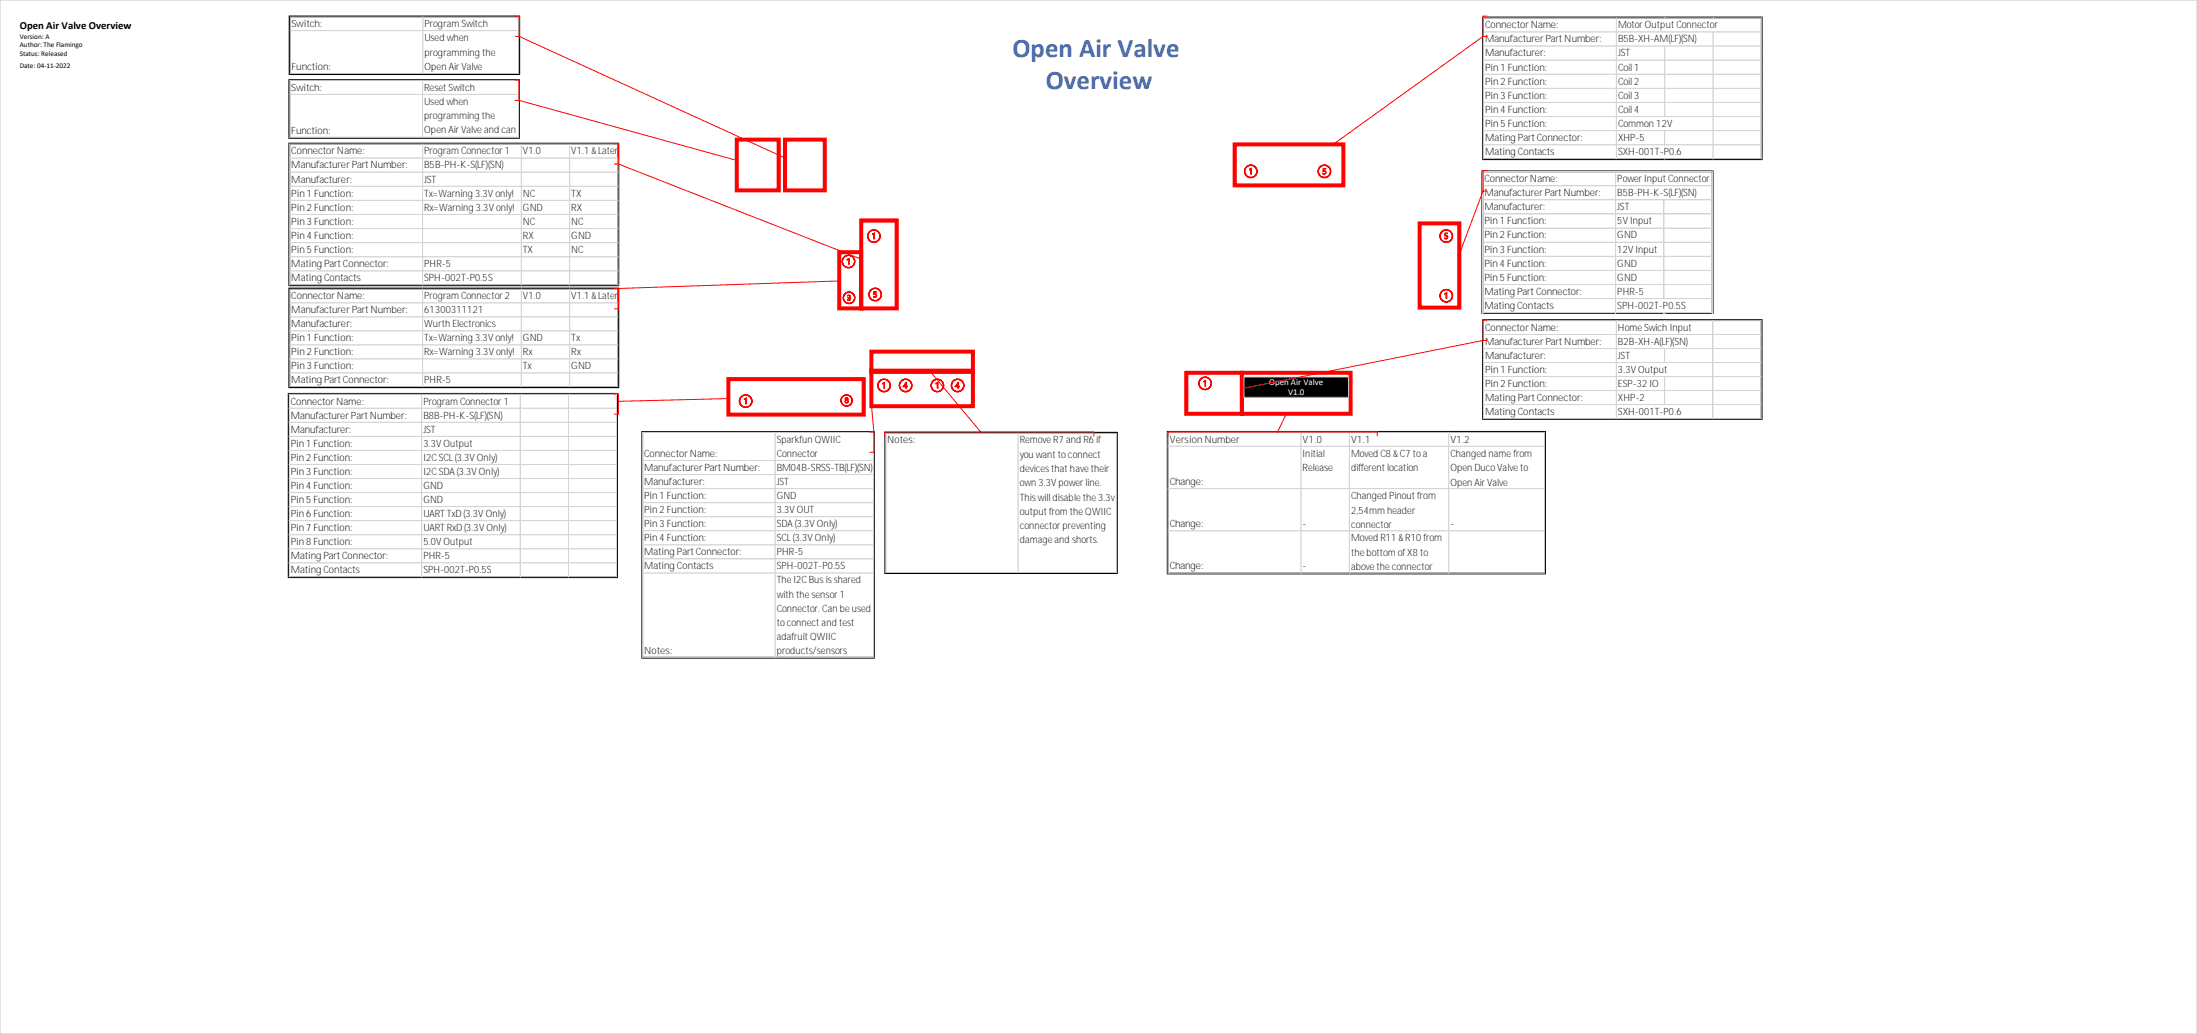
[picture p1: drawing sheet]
<svg xmlns="http://www.w3.org/2000/svg" width="866mm" height="407mm" viewBox="0 0 866 407" stroke-linecap="round" stroke-linejoin="round" font-family="sans-serif">
<path d="M0 0h865.6v407.3h-865.6z" fill="none" stroke="#c8c8c8" stroke-width=".39"/>
<path d="M559.3 88h15.7v33.1h-15.7z" fill="none" stroke="#f00" stroke-width="1.6"/>
<path d="M584 67.5h90.8v55.8h-90.8z" fill="none" stroke="#000" stroke-width=".71"/>
<path d="M655.6 67.6h.1" fill="none" stroke="#d4d4d4" stroke-width=".39"/>
<path d="M655.5 67.5l.2 .2z" fill-rule="evenodd" fill="#d4d4d4"/>
<path d="M584.2 67.5v55.9M636.5 67.6v55.8M636.5 67.5v55.9M655.6 78.9v38.9" fill="none" stroke="#d4d4d4" stroke-width=".39"/>
<path d="M655.5 123.3l.2 .1z" fill-rule="evenodd" fill="#d4d4d4"/>
<path d="M584 67.6h90.8M584 73.2h90.8M584 78.7h90.8M674.6 67.5v55.9M584 84.3h90.8M584 89.8h90.8M584 95.4h90.8M584 101h90.8M584 106.5h90.8M584 112.1h90.8M584 117.6h90.8M584 123.2h90.8" fill="none" stroke="#d4d4d4" stroke-width=".39"/>
<g fill="#000">
<path d="M567.4 116.5a2.4 2.4 0 0 1 4.8 0 2.4 2.4 0 0 1-4.8 0zM567.3 116.5a2.5 2.5 0 0 0 5 0 2.5 2.5 0 0 0-5 0z" fill-rule="evenodd"/>
<path d="M567.4 116.5a2.4 2.4 0 0 1 4.8 0 2.4 2.4 0 0 1-4.8 0zM567.3 116.5a2.5 2.5 0 0 0 5 0 2.5 2.5 0 0 0-5 0z" fill-rule="evenodd"/>
<path d="M567.4 116.5a2.4 2.4 0 0 1 4.8 0 2.4 2.4 0 0 1-4.8 0zM567.3 116.5a2.5 2.5 0 0 0 5 0 2.5 2.5 0 0 0-5 0z" fill-rule="evenodd"/>
<path d="M569.3 115.7l.7-.4v2.2l-.2-2z" fill-rule="evenodd"/>
<path d="M569.3 115.7l.7-.4v2.2l-.2-2z" fill-rule="evenodd"/>
<path d="M569.3 115.7l.7-.4v2.2l-.2-2z" fill-rule="evenodd"/>
</g>
<g fill="none" stroke="#f00" stroke-width=".39">
<path d="M569.3 115.7l.7-.4v2.2l-.2-2z"/>
<circle cx="569.8" cy="116.5" r="2.5"/>
<circle cx="569.8" cy="116.5" r="2.37"/>
</g>
<path d="M567.4 93a2.4 2.4 0 0 1 4.8 0 2.4 2.4 0 0 1-4.8 0zM567.3 93a2.5 2.5 0 0 0 5 0 2.5 2.5 0 0 0-5 0z" fill-rule="evenodd" fill="#f00"/>
<g fill="none" stroke="#f00" stroke-width=".39">
<circle cx="569.8" cy="93" r="2.5"/>
<circle cx="569.8" cy="93" r="2.37"/>
</g>
<path d="M569.4 91.9h.9l-.8 .1-.1 .8a.67 .67 0 0 1 1 .7 .67 .67 0 0 1-1.2 .3 .6 .6 0 0 0 .8 0 .6 .6 0 0 0 .1-.8 .6 .6 0 0 0-.8-.1z" fill-rule="evenodd" fill="#f00"/>
<path d="M569.4 91.9h.9l-.8 .1-.1 .8a.67 .67 0 0 1 1 .7 .67 .67 0 0 1-1.2 .3 .6 .6 0 0 0 .8 0 .6 .6 0 0 0 .1-.8 .6 .6 0 0 0-.8-.1z" fill="none" stroke="#f00" stroke-width=".39"/>
<path d="M567.4 93a2.4 2.4 0 0 1 4.8 0 2.4 2.4 0 0 1-4.8 0zM567.3 93a2.5 2.5 0 0 0 5 0 2.5 2.5 0 0 0-5 0z" fill-rule="evenodd" fill="#f00"/>
<g fill="none" stroke="#f00" stroke-width=".39">
<circle cx="569.8" cy="93" r="2.5"/>
<circle cx="569.8" cy="93" r="2.37"/>
</g>
<path d="M569.4 91.9h.9l-.8 .1-.1 .8a.67 .67 0 0 1 1 .7 .67 .67 0 0 1-1.2 .3 .6 .6 0 0 0 .8 0 .6 .6 0 0 0 .1-.8 .6 .6 0 0 0-.8-.1z" fill-rule="evenodd" fill="#f00"/>
<path d="M569.4 91.9h.9l-.8 .1-.1 .8a.67 .67 0 0 1 1 .7 .67 .67 0 0 1-1.2 .3 .6 .6 0 0 0 .8 0 .6 .6 0 0 0 .1-.8 .6 .6 0 0 0-.8-.1z" fill="none" stroke="#f00" stroke-width=".39"/>
<path d="M567.4 93a2.4 2.4 0 0 1 4.8 0 2.4 2.4 0 0 1-4.8 0zM567.3 93a2.5 2.5 0 0 0 5 0 2.5 2.5 0 0 0-5 0z" fill-rule="evenodd" fill="#f00"/>
<g fill="none" stroke="#f00" stroke-width=".39">
<circle cx="569.8" cy="93" r="2.5"/>
<circle cx="569.8" cy="93" r="2.37"/>
</g>
<path d="M569.4 91.9h.9l-.8 .1-.1 .8a.67 .67 0 0 1 1 .7 .67 .67 0 0 1-1.2 .3 .6 .6 0 0 0 .8 0 .6 .6 0 0 0 .1-.8 .6 .6 0 0 0-.8-.1z" fill-rule="evenodd" fill="#f00"/>
<g fill="none" stroke="#f00" stroke-width=".39">
<path d="M492.3 66.7l.7-.4v2.2l-.2-2zM569.4 91.9h.9l-.8 .1-.1 .8a.67 .67 0 0 1 1 .7 .67 .67 0 0 1-1.2 .3 .6 .6 0 0 0 .8 0 .6 .6 0 0 0 .1-.8 .6 .6 0 0 0-.8-.1z"/>
<circle cx="492.8" cy="67.5" r="2.5"/>
<circle cx="492.8" cy="67.5" r="2.37"/>
</g>
<path d="M486.5 56.9h42.8v16.1h-42.8z" fill="none" stroke="#f00" stroke-width="1.6"/>
<g fill="#000">
<path d="M490.4 67.5a2.4 2.4 0 0 1 4.8 0 2.4 2.4 0 0 1-4.8 0zM490.3 67.5a2.5 2.5 0 0 0 5 0 2.5 2.5 0 0 0-5 0z" fill-rule="evenodd"/>
<path d="M490.4 67.5a2.4 2.4 0 0 1 4.8 0 2.4 2.4 0 0 1-4.8 0zM490.3 67.5a2.5 2.5 0 0 0 5 0 2.5 2.5 0 0 0-5 0z" fill-rule="evenodd"/>
<path d="M490.4 67.5a2.4 2.4 0 0 1 4.8 0 2.4 2.4 0 0 1-4.8 0zM490.3 67.5a2.5 2.5 0 0 0 5 0 2.5 2.5 0 0 0-5 0z" fill-rule="evenodd"/>
<path d="M492.3 66.7l.7-.4v2.2l-.2-2z" fill-rule="evenodd"/>
<path d="M492.3 66.7l.7-.4v2.2l-.2-2z" fill-rule="evenodd"/>
<path d="M492.3 66.7l.7-.4v2.2l-.2-2z" fill-rule="evenodd"/>
</g>
<path d="M519.4 67.5a2.4 2.4 0 0 1 4.8 0 2.4 2.4 0 0 1-4.8 0zM519.3 67.5a2.5 2.5 0 0 0 5 0 2.5 2.5 0 0 0-5 0z" fill-rule="evenodd" fill="#f00"/>
<g fill="none" stroke="#f00" stroke-width=".39">
<circle cx="521.8" cy="67.5" r="2.5"/>
<circle cx="521.8" cy="67.5" r="2.37"/>
</g>
<path d="M521.4 66.4h.9l-.8 .1-.1 .8a.67 .67 0 0 1 1 .7 .67 .67 0 0 1-1.2 .3 .6 .6 0 0 0 .8 0 .6 .6 0 0 0 .1-.8 .6 .6 0 0 0-.8-.1z" fill-rule="evenodd" fill="#f00"/>
<path d="M521.4 66.4h.9l-.8 .1-.1 .8a.67 .67 0 0 1 1 .7 .67 .67 0 0 1-1.2 .3 .6 .6 0 0 0 .8 0 .6 .6 0 0 0 .1-.8 .6 .6 0 0 0-.8-.1z" fill="none" stroke="#f00" stroke-width=".39"/>
<path d="M519.4 67.5a2.4 2.4 0 0 1 4.8 0 2.4 2.4 0 0 1-4.8 0zM519.3 67.5a2.5 2.5 0 0 0 5 0 2.5 2.5 0 0 0-5 0z" fill-rule="evenodd" fill="#f00"/>
<g fill="none" stroke="#f00" stroke-width=".39">
<circle cx="521.8" cy="67.5" r="2.5"/>
<circle cx="521.8" cy="67.5" r="2.37"/>
</g>
<path d="M521.4 66.4h.9l-.8 .1-.1 .8a.67 .67 0 0 1 1 .7 .67 .67 0 0 1-1.2 .3 .6 .6 0 0 0 .8 0 .6 .6 0 0 0 .1-.8 .6 .6 0 0 0-.8-.1z" fill-rule="evenodd" fill="#f00"/>
<path d="M521.4 66.4h.9l-.8 .1-.1 .8a.67 .67 0 0 1 1 .7 .67 .67 0 0 1-1.2 .3 .6 .6 0 0 0 .8 0 .6 .6 0 0 0 .1-.8 .6 .6 0 0 0-.8-.1z" fill="none" stroke="#f00" stroke-width=".39"/>
<path d="M519.4 67.5a2.4 2.4 0 0 1 4.8 0 2.4 2.4 0 0 1-4.8 0zM519.3 67.5a2.5 2.5 0 0 0 5 0 2.5 2.5 0 0 0-5 0z" fill-rule="evenodd" fill="#f00"/>
<g fill="none" stroke="#f00" stroke-width=".39">
<circle cx="521.8" cy="67.5" r="2.5"/>
<circle cx="521.8" cy="67.5" r="2.37"/>
</g>
<path d="M521.4 66.4h.9l-.8 .1-.1 .8a.67 .67 0 0 1 1 .7 .67 .67 0 0 1-1.2 .3 .6 .6 0 0 0 .8 0 .6 .6 0 0 0 .1-.8 .6 .6 0 0 0-.8-.1z" fill-rule="evenodd" fill="#f00"/>
<g fill="none" stroke="#f00" stroke-width=".39">
<path d="M521.4 66.4h.9l-.8 .1-.1 .8a.67 .67 0 0 1 1 .7 .67 .67 0 0 1-1.2 .3 .6 .6 0 0 0 .8 0 .6 .6 0 0 0 .1-.8 .6 .6 0 0 0-.8-.1zM343.8 92.2l.7-.4v2.2l-.2-2z"/>
<circle cx="344.3" cy="93" r="2.5"/>
<circle cx="344.3" cy="93" r="2.37"/>
</g>
<path d="M290.3 55h16.5v20h-16.5zM309.3 55h15.7v20h-15.7zM330.6 99.4h8.7v22.1h-8.7zM339.3 86.9h14v34.6h-14zM467.4 146.9h21.9v16.1h-21.9zM489.3 146.9h42.8v16.1h-42.8z" fill="none" stroke="#f00" stroke-width="1.6"/>
<g fill="#000">
<path d="M341.9 93a2.4 2.4 0 0 1 4.8 0 2.4 2.4 0 0 1-4.8 0zM341.8 93a2.5 2.5 0 0 0 5 0 2.5 2.5 0 0 0-5 0z" fill-rule="evenodd"/>
<path d="M341.9 93a2.4 2.4 0 0 1 4.8 0 2.4 2.4 0 0 1-4.8 0zM341.8 93a2.5 2.5 0 0 0 5 0 2.5 2.5 0 0 0-5 0z" fill-rule="evenodd"/>
<path d="M341.9 93a2.4 2.4 0 0 1 4.8 0 2.4 2.4 0 0 1-4.8 0zM341.8 93a2.5 2.5 0 0 0 5 0 2.5 2.5 0 0 0-5 0z" fill-rule="evenodd"/>
<path d="M343.8 92.2l.7-.4v2.2l-.2-2z" fill-rule="evenodd"/>
<path d="M343.8 92.2l.7-.4v2.2l-.2-2z" fill-rule="evenodd"/>
<path d="M343.8 92.2l.7-.4v2.2l-.2-2z" fill-rule="evenodd"/>
</g>
<path d="M342.4 116a2.4 2.4 0 0 1 4.8 0 2.4 2.4 0 0 1-4.8 0zM342.3 116a2.5 2.5 0 0 0 5 0 2.5 2.5 0 0 0-5 0z" fill-rule="evenodd" fill="#f00"/>
<g fill="none" stroke="#f00" stroke-width=".39">
<circle cx="344.8" cy="116" r="2.5"/>
<circle cx="344.8" cy="116" r="2.37"/>
</g>
<path d="M344.4 114.9h.9l-.8 .1-.1 .8a.67 .67 0 0 1 1 .7 .67 .67 0 0 1-1.2 .3 .59 .59 0 0 0 .8 0 .59 .59 0 0 0 .1-.8 .59 .59 0 0 0-.8-.1z" fill-rule="evenodd" fill="#f00"/>
<path d="M344.4 114.9h.9l-.8 .1-.1 .8a.67 .67 0 0 1 1 .7 .67 .67 0 0 1-1.2 .3 .59 .59 0 0 0 .8 0 .59 .59 0 0 0 .1-.8 .59 .59 0 0 0-.8-.1z" fill="none" stroke="#f00" stroke-width=".39"/>
<path d="M342.4 116a2.4 2.4 0 0 1 4.8 0 2.4 2.4 0 0 1-4.8 0zM342.3 116a2.5 2.5 0 0 0 5 0 2.5 2.5 0 0 0-5 0z" fill-rule="evenodd" fill="#f00"/>
<g fill="none" stroke="#f00" stroke-width=".39">
<circle cx="344.8" cy="116" r="2.5"/>
<circle cx="344.8" cy="116" r="2.37"/>
</g>
<path d="M344.4 114.9h.9l-.8 .1-.1 .8a.67 .67 0 0 1 1 .7 .67 .67 0 0 1-1.2 .3 .59 .59 0 0 0 .8 0 .59 .59 0 0 0 .1-.8 .59 .59 0 0 0-.8-.1z" fill-rule="evenodd" fill="#f00"/>
<path d="M344.4 114.9h.9l-.8 .1-.1 .8a.67 .67 0 0 1 1 .7 .67 .67 0 0 1-1.2 .3 .59 .59 0 0 0 .8 0 .59 .59 0 0 0 .1-.8 .59 .59 0 0 0-.8-.1z" fill="none" stroke="#f00" stroke-width=".39"/>
<path d="M342.4 116a2.4 2.4 0 0 1 4.8 0 2.4 2.4 0 0 1-4.8 0zM342.3 116a2.5 2.5 0 0 0 5 0 2.5 2.5 0 0 0-5 0z" fill-rule="evenodd" fill="#f00"/>
<g fill="none" stroke="#f00" stroke-width=".39">
<circle cx="344.8" cy="116" r="2.5"/>
<circle cx="344.8" cy="116" r="2.37"/>
</g>
<path d="M344.4 114.9h.9l-.8 .1-.1 .8a.67 .67 0 0 1 1 .7 .67 .67 0 0 1-1.2 .3 .59 .59 0 0 0 .8 0 .59 .59 0 0 0 .1-.8 .59 .59 0 0 0-.8-.1z" fill-rule="evenodd" fill="#f00"/>
<g fill="none" stroke="#f00" stroke-width=".39">
<path d="M344.4 114.9h.9l-.8 .1-.1 .8a.67 .67 0 0 1 1 .7 .67 .67 0 0 1-1.2 .3 .59 .59 0 0 0 .8 0 .59 .59 0 0 0 .1-.8 .59 .59 0 0 0-.8-.1zM293.3 157.2l.7-.4v2.2l-.2-2zM474.3 150.2l.7-.4v2.2l-.2-2z"/>
<circle cx="293.8" cy="158" r="2.5"/>
<circle cx="293.8" cy="158" r="2.37"/>
<circle cx="474.8" cy="151" r="2.5"/>
<circle cx="474.8" cy="151" r="2.37"/>
</g>
<g fill="#000">
<path d="M291.4 158a2.4 2.4 0 0 1 4.8 0 2.4 2.4 0 0 1-4.8 0zM291.3 158a2.5 2.5 0 0 0 5 0 2.5 2.5 0 0 0-5 0z" fill-rule="evenodd"/>
<path d="M291.4 158a2.4 2.4 0 0 1 4.8 0 2.4 2.4 0 0 1-4.8 0zM291.3 158a2.5 2.5 0 0 0 5 0 2.5 2.5 0 0 0-5 0z" fill-rule="evenodd"/>
<path d="M291.4 158a2.4 2.4 0 0 1 4.8 0 2.4 2.4 0 0 1-4.8 0zM291.3 158a2.5 2.5 0 0 0 5 0 2.5 2.5 0 0 0-5 0z" fill-rule="evenodd"/>
<path d="M293.3 157.2l.7-.4v2.2l-.2-2z" fill-rule="evenodd"/>
<path d="M293.3 157.2l.7-.4v2.2l-.2-2z" fill-rule="evenodd"/>
<path d="M293.3 157.2l.7-.4v2.2l-.2-2z" fill-rule="evenodd"/>
<path d="M472.4 151a2.4 2.4 0 0 1 4.8 0 2.4 2.4 0 0 1-4.8 0zM472.3 151a2.5 2.5 0 0 0 5 0 2.5 2.5 0 0 0-5 0z" fill-rule="evenodd"/>
<path d="M472.4 151a2.4 2.4 0 0 1 4.8 0 2.4 2.4 0 0 1-4.8 0zM472.3 151a2.5 2.5 0 0 0 5 0 2.5 2.5 0 0 0-5 0z" fill-rule="evenodd"/>
<path d="M472.4 151a2.4 2.4 0 0 1 4.8 0 2.4 2.4 0 0 1-4.8 0zM472.3 151a2.5 2.5 0 0 0 5 0 2.5 2.5 0 0 0-5 0z" fill-rule="evenodd"/>
<path d="M474.3 150.2l.7-.4v2.2l-.2-2z" fill-rule="evenodd"/>
<path d="M474.3 150.2l.7-.4v2.2l-.2-2z" fill-rule="evenodd"/>
<path d="M474.3 150.2l.7-.4v2.2l-.2-2z" fill-rule="evenodd"/>
<path d="M490.1 148.5h41.2v8h-41.2z" fill-rule="evenodd"/>
</g>
<path d="M287 149.3h53.3v14h-53.3z" fill="none" stroke="#f00" stroke-width="1.6"/>
<path d="M490.1 148.5h41.2v8h-41.2z" fill="none" stroke="#c8c8c8" stroke-width=".39"/>
<path d="M584.3 6.9h109.8v55.8h-109.8z" fill="none" stroke="#000" stroke-width=".71"/>
<path d="M674.9 7h.1" fill="none" stroke="#d4d4d4" stroke-width=".39"/>
<path d="M674.8 6.9l.3 .2z" fill-rule="evenodd" fill="#d4d4d4"/>
<path d="M655.9 7h.1" fill="none" stroke="#d4d4d4" stroke-width=".39"/>
<path d="M655.7 6.9l.3 .2z" fill-rule="evenodd" fill="#d4d4d4"/>
<path d="M584.4 6.9v55.9M636.8 6.9v55.9M655.9 18.3v27.7M655.9 51.6v5.6" fill="none" stroke="#d4d4d4" stroke-width=".39"/>
<path d="M655.7 62.7l.3 .1z" fill-rule="evenodd" fill="#d4d4d4"/>
<g fill="none" stroke="#d4d4d4" stroke-width=".39">
<path d="M584.3 7h109.9M584.3 12.6h109.9M584.3 18.1h109.9M674.9 12.7v50.1M694 6.9v55.9M584.3 23.7h109.9M584.3 29.2h109.9M584.3 34.8h109.9M584.3 40.4h109.9M584.3 45.9h109.9M584.3 51.5h109.9M584.3 57h109.9"/>
<path d="M584.3 62.6h109.9M655.8 126.2h.1M460.1 170.2h148.4M460.1 175.8h148.4M460.2 170.1v55.8M512.6 170.1v55.8M531.6 170.1v55.8M570.8 170.1v55.8M608.6 170.1v55.8M460.1 192.4h148.4M460.1 209.1h148.4M460.1 225.8h148.4"/>
</g>
<path d="M584.3 126.1h109.8v38.9h-109.8zM460.1 170.1h148.6v55.8h-148.6z" fill="none" stroke="#000" stroke-width=".71"/>
<path d="M655.7 126.1l.3 .3z" fill-rule="evenodd" fill="#d4d4d4"/>
<g fill="none" stroke="#d4d4d4" stroke-width=".39">
<path d="M114.1 6.6h90.2M114.1 12.1h90.2M114.2 6.5v22.7M166.6 6.5v22.7M204.4 6.5v22.7M114 31.7h90.2M114 37.2h90.2M114.1 29.1h90.2M114.1 31.5v22.8M166.5 31.5v22.8M204.3 31.5v22.8M114 54.2h90.2"/>
<path d="M243.5 56.7h.1M584.3 126.2h109.8M584.3 131.8h109.8M584.3 137.3h109.8M584.4 126.1v39M636.8 126.1v39M655.8 137.4v5.5M674.9 126.1v39M693.9 126.1v39M584.3 142.8h109.8M584.3 148.3h109.8M584.3 153.8h109.8"/>
<path d="M584.3 159.4h109.8M655.8 148.4v11.1M584.3 164.9h109.8"/>
</g>
<path d="M114.1 6.5h90.5v22.7h-90.5zM114 31.5h90.5v22.8h-90.5zM114 56.6h129.6v55.8h-129.6z" fill="none" stroke="#000" stroke-width=".71"/>
<path d="M243.4 56.6l.2 .2z" fill-rule="evenodd" fill="#d4d4d4"/>
<g fill="none" stroke="#d4d4d4" stroke-width=".39">
<path d="M114 56.7h129.7M114.1 56.6v55.8M166.5 56.6v55.8M205.4 56.6v55.8M224.4 56.6v55.8M114 62.3h129.7M114 67.8h129.7M114 73.4h129.7M114 78.9h129.7M243.5 62.4v50M114 84.5h129.7M114 90h129.7"/>
<path d="M114 95.6h129.7M114 101.1h129.7M114 106.7h129.7M114 112.3h129.7"/>
</g>
<g fill="#000">
<path d="M331.9 103a2.4 2.4 0 0 1 4.8 0 2.4 2.4 0 0 1-4.8 0zM331.8 103a2.5 2.5 0 0 0 5 0 2.5 2.5 0 0 0-5 0z" fill-rule="evenodd"/>
<path d="M331.9 103a2.4 2.4 0 0 1 4.8 0 2.4 2.4 0 0 1-4.8 0zM331.8 103a2.5 2.5 0 0 0 5 0 2.5 2.5 0 0 0-5 0z" fill-rule="evenodd"/>
<path d="M331.9 103a2.4 2.4 0 0 1 4.8 0 2.4 2.4 0 0 1-4.8 0zM331.8 103a2.5 2.5 0 0 0 5 0 2.5 2.5 0 0 0-5 0z" fill-rule="evenodd"/>
<path d="M333.8 102.2l.7-.4v2.2l-.2-2z" fill-rule="evenodd"/>
<path d="M333.8 102.2l.7-.4v2.2l-.2-2z" fill-rule="evenodd"/>
<path d="M333.8 102.2l.7-.4v2.2l-.2-2z" fill-rule="evenodd"/>
</g>
<g fill="none" stroke="#f00" stroke-width=".39">
<path d="M333.8 102.2l.7-.4v2.2l-.2-2z"/>
<circle cx="334.3" cy="103" r="2.37"/>
<circle cx="334.3" cy="103" r="2.5"/>
</g>
<path d="M332.3 117.3a2.2 2.2 0 0 1 4.4 0 2.2 2.2 0 0 1-4.4 0zM332.2 117.3a2.3 2.3 0 0 0 4.6 0 2.3 2.3 0 0 0-4.6 0z" fill-rule="evenodd" fill="#f00"/>
<g fill="none" stroke="#f00" stroke-width=".39">
<circle cx="334.5" cy="117.3" r="2.3"/>
<circle cx="334.5" cy="117.3" r="2.18"/>
</g>
<path d="M334 116.4l.7-.1a.52 .52 0 0 1 .2 .6 .52 .52 0 0 1-.3 .4 .57 .57 0 0 1 .3 .9 .57 .57 0 0 1-1-.1 .51 .51 0 0 0 .7 .1 .51 .51 0 0 0 .2-.7 .51 .51 0 0 0-.7-.2v-.1a.45 .45 0 0 0 .6-.2 .45 .45 0 0 0-.1-.6z" fill-rule="evenodd" fill="#f00"/>
<path d="M334 116.4l.7-.1a.52 .52 0 0 1 .2 .6 .52 .52 0 0 1-.3 .4 .57 .57 0 0 1 .3 .9 .57 .57 0 0 1-1-.1 .51 .51 0 0 0 .7 .1 .51 .51 0 0 0 .2-.7 .51 .51 0 0 0-.7-.2v-.1a.45 .45 0 0 0 .6-.2 .45 .45 0 0 0-.1-.6z" fill="none" stroke="#f00" stroke-width=".39"/>
<path d="M332.3 117.3a2.2 2.2 0 0 1 4.4 0 2.2 2.2 0 0 1-4.4 0zM332.2 117.3a2.3 2.3 0 0 0 4.6 0 2.3 2.3 0 0 0-4.6 0z" fill-rule="evenodd" fill="#f00"/>
<g fill="none" stroke="#f00" stroke-width=".39">
<circle cx="334.5" cy="117.3" r="2.3"/>
<circle cx="334.5" cy="117.3" r="2.18"/>
</g>
<path d="M334 116.4l.7-.1a.52 .52 0 0 1 .2 .6 .52 .52 0 0 1-.3 .4 .57 .57 0 0 1 .3 .9 .57 .57 0 0 1-1-.1 .51 .51 0 0 0 .7 .1 .51 .51 0 0 0 .2-.7 .51 .51 0 0 0-.7-.2v-.1a.45 .45 0 0 0 .6-.2 .45 .45 0 0 0-.1-.6z" fill-rule="evenodd" fill="#f00"/>
<path d="M334 116.4l.7-.1a.52 .52 0 0 1 .2 .6 .52 .52 0 0 1-.3 .4 .57 .57 0 0 1 .3 .9 .57 .57 0 0 1-1-.1 .51 .51 0 0 0 .7 .1 .51 .51 0 0 0 .2-.7 .51 .51 0 0 0-.7-.2v-.1a.45 .45 0 0 0 .6-.2 .45 .45 0 0 0-.1-.6z" fill="none" stroke="#f00" stroke-width=".39"/>
<path d="M332.3 117.3a2.2 2.2 0 0 1 4.4 0 2.2 2.2 0 0 1-4.4 0zM332.2 117.3a2.3 2.3 0 0 0 4.6 0 2.3 2.3 0 0 0-4.6 0z" fill-rule="evenodd" fill="#f00"/>
<g fill="none" stroke="#f00" stroke-width=".39">
<circle cx="334.5" cy="117.3" r="2.3"/>
<circle cx="334.5" cy="117.3" r="2.18"/>
</g>
<path d="M334 116.4l.7-.1a.52 .52 0 0 1 .2 .6 .52 .52 0 0 1-.3 .4 .57 .57 0 0 1 .3 .9 .57 .57 0 0 1-1-.1 .51 .51 0 0 0 .7 .1 .51 .51 0 0 0 .2-.7 .51 .51 0 0 0-.7-.2v-.1a.45 .45 0 0 0 .6-.2 .45 .45 0 0 0-.1-.6z" fill-rule="evenodd" fill="#f00"/>
<path d="M334 116.4l.7-.1a.52 .52 0 0 1 .2 .6 .52 .52 0 0 1-.3 .4 .57 .57 0 0 1 .3 .9 .57 .57 0 0 1-1-.1 .51 .51 0 0 0 .7 .1 .51 .51 0 0 0 .2-.7 .51 .51 0 0 0-.7-.2v-.1a.45 .45 0 0 0 .6-.2 .45 .45 0 0 0-.1-.6z" fill="none" stroke="#f00" stroke-width=".39"/>
<path d="M114 113.6h129.6v38.9h-129.6z" fill="none" stroke="#000" stroke-width=".71"/>
<path d="M243.5 113.8h.1" fill="none" stroke="#d4d4d4" stroke-width=".39"/>
<path d="M243.4 113.6l.2 .3z" fill-rule="evenodd" fill="#d4d4d4"/>
<g fill="none" stroke="#d4d4d4" stroke-width=".39">
<path d="M114 113.8h129.7M114 119.3h129.7M114.1 113.6v39M166.5 113.6v39M205.4 113.6v39M224.4 113.6v39M243.5 119.4v33.2M114 124.8h129.7M114 130.3h129.7M114 135.8h129.7M114 141.4h129.7M114 146.9h129.7"/>
<path d="M114 152.4h129.7"/>
</g>
<path d="M331.4 157.7a2.15 2.15 0 0 1 4.3 0 2.15 2.15 0 0 1-4.3 0zM331.3 157.8a2.25 2.25 0 0 0 4.5 0 2.25 2.25 0 0 0-4.5 0z" fill-rule="evenodd" fill="#f00"/>
<g fill="none" stroke="#f00" stroke-width=".39">
<circle cx="333.5" cy="157.8" r="2.25"/>
<circle cx="333.6" cy="157.7" r="2.13"/>
</g>
<path d="M333.2 156.8a.5 .5 0 0 1 .8 .1 .5 .5 0 0 1-.2 .7 .56 .56 0 0 1 .2 .9 .56 .56 0 0 1-.9 0 .56 .56 0 0 1 .3-.9l-.3-.3zM333.1 158.1a.45 .45 0 0 0 .9 0 .45 .45 0 0 0-.9 0zM333.2 157.2a.38 .38 0 0 0 .7 0 .38 .38 0 0 0-.7 0z" fill-rule="evenodd" fill="#f00"/>
<g fill="none" stroke="#f00" stroke-width=".39">
<path d="M333.2 156.8a.5 .5 0 0 1 .8 .1 .5 .5 0 0 1-.2 .7 .56 .56 0 0 1 .2 .9 .56 .56 0 0 1-.9 0 .56 .56 0 0 1 .3-.9l-.3-.3z"/>
<circle cx="333.6" cy="157.2" r=".38"/>
<circle cx="333.6" cy="158.1" r=".45"/>
</g>
<path d="M331.4 157.7a2.15 2.15 0 0 1 4.3 0 2.15 2.15 0 0 1-4.3 0zM331.3 157.8a2.25 2.25 0 0 0 4.5 0 2.25 2.25 0 0 0-4.5 0z" fill-rule="evenodd" fill="#f00"/>
<g fill="none" stroke="#f00" stroke-width=".39">
<circle cx="333.5" cy="157.8" r="2.25"/>
<circle cx="333.6" cy="157.7" r="2.13"/>
</g>
<path d="M333.2 156.8a.5 .5 0 0 1 .8 .1 .5 .5 0 0 1-.2 .7 .56 .56 0 0 1 .2 .9 .56 .56 0 0 1-.9 0 .56 .56 0 0 1 .3-.9l-.3-.3zM333.1 158.1a.45 .45 0 0 0 .9 0 .45 .45 0 0 0-.9 0zM333.2 157.2a.38 .38 0 0 0 .7 0 .38 .38 0 0 0-.7 0z" fill-rule="evenodd" fill="#f00"/>
<g fill="none" stroke="#f00" stroke-width=".39">
<path d="M333.2 156.8a.5 .5 0 0 1 .8 .1 .5 .5 0 0 1-.2 .7 .56 .56 0 0 1 .2 .9 .56 .56 0 0 1-.9 0 .56 .56 0 0 1 .3-.9l-.3-.3z"/>
<circle cx="333.6" cy="157.2" r=".38"/>
<circle cx="333.6" cy="158.1" r=".45"/>
</g>
<path d="M331.4 157.7a2.15 2.15 0 0 1 4.3 0 2.15 2.15 0 0 1-4.3 0zM331.3 157.8a2.25 2.25 0 0 0 4.5 0 2.25 2.25 0 0 0-4.5 0z" fill-rule="evenodd" fill="#f00"/>
<g fill="none" stroke="#f00" stroke-width=".39">
<circle cx="333.5" cy="157.8" r="2.25"/>
<circle cx="333.6" cy="157.7" r="2.13"/>
</g>
<path d="M333.2 156.8a.5 .5 0 0 1 .8 .1 .5 .5 0 0 1-.2 .7 .56 .56 0 0 1 .2 .9 .56 .56 0 0 1-.9 0 .56 .56 0 0 1 .3-.9l-.3-.3zM333.1 158.1a.45 .45 0 0 0 .9 0 .45 .45 0 0 0-.9 0zM333.2 157.2a.38 .38 0 0 0 .7 0 .38 .38 0 0 0-.7 0z" fill-rule="evenodd" fill="#f00"/>
<g fill="none" stroke="#f00" stroke-width=".39">
<path d="M333.2 156.8a.5 .5 0 0 1 .8 .1 .5 .5 0 0 1-.2 .7 .56 .56 0 0 1 .2 .9 .56 .56 0 0 1-.9 0 .56 .56 0 0 1 .3-.9l-.3-.3zM347.8 151l.7-.4v2.3l-.2-2zM368.8 151l.7-.4v2.3l-.2-2z"/>
<circle cx="333.6" cy="157.2" r=".38"/>
<circle cx="333.6" cy="158.1" r=".45"/>
<circle cx="348.3" cy="151.8" r="2.5"/>
<circle cx="348.3" cy="151.8" r="2.37"/>
<circle cx="369.3" cy="151.8" r="2.5"/>
<circle cx="369.3" cy="151.8" r="2.37"/>
</g>
<path d="M113.7 155.1h129.4v72.3h-129.4zM253 170.2h91.3v88.9h-91.3z" fill="none" stroke="#000" stroke-width=".71"/>
<g fill="none" stroke="#d4d4d4" stroke-width=".39">
<path d="M113.7 155.3h129.1M113.9 155.1v72.3M166.1 155.1v72.3M205 155.1v72.3M224 155.1v72.3M243 155.1v72.3M113.7 160.8h129.1M113.7 166.3h129.1M113.7 171.9h129.1M113.7 177.4h129.1M253 170.3h91M253.2 170.2v88.9"/>
<path d="M305.4 170.2v88.9M344.2 170.2v88.9M113.7 182.9h129.1M113.7 188.5h129.1M113.7 194h129.1M113.7 199.6h129.1M253 181.4h91M253 186.9h91M253 192.5h91M253 198h91M253.2 181.4h90.7M113.7 205.1h129.1"/>
<path d="M113.7 210.6h129.1M113.7 216.2h129.1M253 203.5h91M253 209.1h91M253 214.6h91M113.7 221.7h129.1M113.7 227.2h129.1M253 220.2h91M253 225.7h91M253 258.9h91"/>
</g>
<path d="M343.3 138.5h40v8h-40zM343.3 146h40v14h-40z" fill="none" stroke="#f00" stroke-width="1.6"/>
<g fill="#000">
<path d="M345.9 151.8a2.4 2.4 0 0 1 4.8 0 2.4 2.4 0 0 1-4.8 0zM345.8 151.8a2.5 2.5 0 0 0 5 0 2.5 2.5 0 0 0-5 0z" fill-rule="evenodd"/>
<path d="M345.9 151.8a2.4 2.4 0 0 1 4.8 0 2.4 2.4 0 0 1-4.8 0zM345.8 151.8a2.5 2.5 0 0 0 5 0 2.5 2.5 0 0 0-5 0z" fill-rule="evenodd"/>
<path d="M345.9 151.8a2.4 2.4 0 0 1 4.8 0 2.4 2.4 0 0 1-4.8 0zM345.8 151.8a2.5 2.5 0 0 0 5 0 2.5 2.5 0 0 0-5 0z" fill-rule="evenodd"/>
<path d="M347.8 151l.7-.4v2.3l-.2-2z" fill-rule="evenodd"/>
<path d="M347.8 151l.7-.4v2.3l-.2-2z" fill-rule="evenodd"/>
<path d="M347.8 151l.7-.4v2.3l-.2-2z" fill-rule="evenodd"/>
<path d="M366.9 151.8a2.4 2.4 0 0 1 4.8 0 2.4 2.4 0 0 1-4.8 0zM366.8 151.8a2.5 2.5 0 0 0 5 0 2.5 2.5 0 0 0-5 0z" fill-rule="evenodd"/>
<path d="M366.9 151.8a2.4 2.4 0 0 1 4.8 0 2.4 2.4 0 0 1-4.8 0zM366.8 151.8a2.5 2.5 0 0 0 5 0 2.5 2.5 0 0 0-5 0z" fill-rule="evenodd"/>
<path d="M366.9 151.8a2.4 2.4 0 0 1 4.8 0 2.4 2.4 0 0 1-4.8 0zM366.8 151.8a2.5 2.5 0 0 0 5 0 2.5 2.5 0 0 0-5 0z" fill-rule="evenodd"/>
<path d="M368.8 151l.7-.4v2.3l-.2-2z" fill-rule="evenodd"/>
<path d="M368.8 151l.7-.4v2.3l-.2-2z" fill-rule="evenodd"/>
<path d="M368.8 151l.7-.4v2.3l-.2-2z" fill-rule="evenodd"/>
</g>
<path d="M354.4 151.8a2.4 2.4 0 0 1 4.8 0 2.4 2.4 0 0 1-4.8 0zM354.3 151.8a2.5 2.5 0 0 0 5 0 2.5 2.5 0 0 0-5 0z" fill-rule="evenodd" fill="#f00"/>
<g fill="none" stroke="#f00" stroke-width=".39">
<circle cx="356.8" cy="151.8" r="2.37"/>
<circle cx="356.8" cy="151.8" r="2.5"/>
</g>
<path d="M356.9 150.7l.2 1.5h.3l-.3 .1v.6l-.1-.6h-1.1zM357 150.9l-.9 1.3h.9z" fill-rule="evenodd" fill="#f00"/>
<path d="M356.9 150.7l.2 1.5h.3l-.3 .1v.6l-.1-.6h-1.1zM357 150.9v1.3h-.9z" fill="none" stroke="#f00" stroke-width=".39"/>
<path d="M354.4 151.8a2.4 2.4 0 0 1 4.8 0 2.4 2.4 0 0 1-4.8 0zM354.3 151.8a2.5 2.5 0 0 0 5 0 2.5 2.5 0 0 0-5 0z" fill-rule="evenodd" fill="#f00"/>
<g fill="none" stroke="#f00" stroke-width=".39">
<circle cx="356.8" cy="151.8" r="2.37"/>
<circle cx="356.8" cy="151.8" r="2.5"/>
</g>
<path d="M356.9 150.7l.2 1.5h.3l-.3 .1v.6l-.1-.6h-1.1zM357 150.9l-.9 1.3h.9z" fill-rule="evenodd" fill="#f00"/>
<path d="M356.9 150.7l.2 1.5h.3l-.3 .1v.6l-.1-.6h-1.1zM357 150.9v1.3h-.9z" fill="none" stroke="#f00" stroke-width=".39"/>
<path d="M354.4 151.8a2.4 2.4 0 0 1 4.8 0 2.4 2.4 0 0 1-4.8 0zM354.3 151.8a2.5 2.5 0 0 0 5 0 2.5 2.5 0 0 0-5 0z" fill-rule="evenodd" fill="#f00"/>
<g fill="none" stroke="#f00" stroke-width=".39">
<circle cx="356.8" cy="151.8" r="2.37"/>
<circle cx="356.8" cy="151.8" r="2.5"/>
</g>
<path d="M356.9 150.7l.2 1.5h.3l-.3 .1v.6l-.1-.6h-1.1zM357 150.9l-.9 1.3h.9z" fill-rule="evenodd" fill="#f00"/>
<path d="M356.9 150.7l.2 1.5h.3l-.3 .1v.6l-.1-.6h-1.1zM357 150.9v1.3h-.9z" fill="none" stroke="#f00" stroke-width=".39"/>
<path d="M374.9 151.8a2.4 2.4 0 0 1 4.8 0 2.4 2.4 0 0 1-4.8 0zM374.8 151.8a2.5 2.5 0 0 0 5 0 2.5 2.5 0 0 0-5 0z" fill-rule="evenodd" fill="#f00"/>
<g fill="none" stroke="#f00" stroke-width=".39">
<circle cx="377.3" cy="151.8" r="2.37"/>
<circle cx="377.3" cy="151.8" r="2.5"/>
</g>
<path d="M377.4 150.7l.2 1.5h.3l-.3 .1v.6l-.1-.6h-1.1zM377.5 150.9l-.9 1.3h.9z" fill-rule="evenodd" fill="#f00"/>
<path d="M377.4 150.7l.2 1.5h.3l-.3 .1v.6l-.1-.6h-1.1zM377.5 150.9v1.3h-.9z" fill="none" stroke="#f00" stroke-width=".39"/>
<path d="M374.9 151.8a2.4 2.4 0 0 1 4.8 0 2.4 2.4 0 0 1-4.8 0zM374.8 151.8a2.5 2.5 0 0 0 5 0 2.5 2.5 0 0 0-5 0z" fill-rule="evenodd" fill="#f00"/>
<g fill="none" stroke="#f00" stroke-width=".39">
<circle cx="377.3" cy="151.8" r="2.37"/>
<circle cx="377.3" cy="151.8" r="2.5"/>
</g>
<path d="M377.4 150.7l.2 1.5h.3l-.3 .1v.6l-.1-.6h-1.1zM377.5 150.9l-.9 1.3h.9z" fill-rule="evenodd" fill="#f00"/>
<path d="M377.4 150.7l.2 1.5h.3l-.3 .1v.6l-.1-.6h-1.1zM377.5 150.9v1.3h-.9z" fill="none" stroke="#f00" stroke-width=".39"/>
<path d="M374.9 151.8a2.4 2.4 0 0 1 4.8 0 2.4 2.4 0 0 1-4.8 0zM374.8 151.8a2.5 2.5 0 0 0 5 0 2.5 2.5 0 0 0-5 0z" fill-rule="evenodd" fill="#f00"/>
<g fill="none" stroke="#f00" stroke-width=".39">
<circle cx="377.3" cy="151.8" r="2.37"/>
<circle cx="377.3" cy="151.8" r="2.5"/>
</g>
<path d="M377.4 150.7l.2 1.5h.3l-.3 .1v.6l-.1-.6h-1.1zM377.5 150.9l-.9 1.3h.9z" fill-rule="evenodd" fill="#f00"/>
<g fill="none" stroke="#f00" stroke-width=".39">
<path d="M203.1 6.4h1.5v8h-1.5M204.6 14.4l104.7 47.8M584.3 14.4l-59 42.5M585.8 6.4h-1.5v8h1.5M203 31.5h1.5v8h-1.5M204.5 39.5l85.8 23.7M242.1 56.6h1.5v8h-1.5M243.6 64.6l95.7 37.5M584.3 75.3l-9.3 24.8M585.8 67.3h-1.5v8h1.5M242.1 113.6h1.5v8h-1.5M330.6 110.7l-87 2.9"/>
<path d="M584.3 134.1l-95 19M585.8 126.1h-1.5v8h1.5M242.1 155.1h1.5v8h-1.5M287 157l-43.4 1.1M343.3 159.2l1 11M366.6 146.5l19.8 23.7M377.4 150.7l.2 1.5h.3l-.3 .1v.6l-.1-.6h-1.1zM377.5 150.9v1.3h-.9zM342.8 170.2h1.5v8h-1.5M348.5 171.7v-1.5h82.5v1.5M460.1 171.7v-1.5h82.5v1.5M506.8 163l-3.5 7.2"/>
</g>
<path d="M348.8 170.4h91.2v55.3h-91.2z" fill="none" stroke="#000" stroke-width=".71"/>
<path d="M348.8 170.6h91M348.9 170.4v55.3M401.1 170.4v55.3M439.9 170.4v55.3M348.8 225.6h91" fill="none" stroke="#d4d4d4" stroke-width=".39"/>
<g font-size="10.6" fill="#4672c4">
<text x="398.9" y="22.4">Open Air Valve</text>
<text x="412" y="35.1">Overview</text>
</g>
<text font-size="4.2" x="7.8" y="11.5">Open Air Valve Overview</text>
<g font-size="4">
<text x="585.1" y="11.1">Connector Name:</text>
<text x="637.5" y="11.1">Motor Output Connector</text>
<text x="585.1" y="16.7">Manufacturer Part Number:</text>
<text x="637.5" y="16.7">B5B-XH-AM(LF)(SN)</text>
<text x="585.1" y="22.2">Manufacturer:</text>
<text x="637.5" y="22.2">JST</text>
<text x="585.1" y="27.8">Pin 1 Function:</text>
<text x="637.5" y="27.8">Coil 1</text>
<text x="585.1" y="33.3">Pin 2 Function:</text>
<text x="637.5" y="33.3">Coil 2</text>
<text x="585.1" y="38.9">Pin 3 Function:</text>
<text x="637.5" y="38.9">Coil 3</text>
<text x="585.1" y="44.5">Pin 4 Function:</text>
<text x="637.5" y="44.5">Coil 4</text>
<text x="585.1" y="50">Pin 5 Function:</text>
<text x="637.5" y="50">Common 12V</text>
<text x="585.1" y="55.6">Mating Part Connector:</text>
<text x="637.5" y="55.6">XHP-5</text>
<text x="114.8" y="60.8">Connector Name:</text>
<text x="167.2" y="60.8">Program Connector 1</text>
<text x="206" y="60.8">V1.0</text>
<text x="225.1" y="60.8">V1.1 &amp; Later</text>
<text x="585.1" y="61.1">Mating Contacts</text>
<text x="637.5" y="61.1">SXH-001T-P0.6</text>
<text x="114.8" y="66.4">Manufacturer Part Number:</text>
<text x="114.8" y="71.9">Manufacturer:</text>
<text x="167.2" y="66.4">B5B-PH-K-S(LF)(SN)</text>
<text x="167.2" y="71.9">JST</text>
<text x="584.8" y="71.7">Connector Name:</text>
<text x="637.2" y="71.7">Power Input Connector</text>
<text x="114.8" y="77.5">Pin 1 Function:</text>
<text x="167.2" y="77.5">Tx=Warning 3.3V only!</text>
<text x="206" y="77.5">NC</text>
<text x="225.1" y="77.5">TX</text>
<text x="584.8" y="77.3">Manufacturer Part Number:</text>
<text x="637.2" y="77.3">B5B-PH-K-S(LF)(SN)</text>
<text x="114.8" y="83">Pin 2 Function:</text>
<text x="167.2" y="83">Rx=Warning 3.3V only!</text>
<text x="206" y="83">GND</text>
<text x="225.1" y="83">RX</text>
<text x="584.8" y="82.8">Manufacturer:</text>
<text x="637.2" y="82.8">JST</text>
<text x="114.8" y="88.6">Pin 3 Function:</text>
<text x="206" y="88.6">NC</text>
<text x="225.1" y="88.6">NC</text>
<text x="584.8" y="88.4">Pin 1 Function:</text>
<text x="637.2" y="88.4">5V Input</text>
<text x="114.8" y="94.1">Pin 4 Function:</text>
<text x="206" y="94.1">RX</text>
<text x="225.1" y="94.1">GND</text>
<text x="584.8" y="93.9">Pin 2 Function:</text>
<text x="637.2" y="93.9">GND</text>
<text x="114.8" y="99.7">Pin 5 Function:</text>
<text x="206" y="99.7">TX</text>
<text x="225.1" y="99.7">NC</text>
<text x="584.8" y="99.5">Pin 3 Function:</text>
<text x="637.2" y="99.5">12V Input</text>
<text x="114.8" y="105.2">Mating Part Connector:</text>
<text x="167.2" y="105.2">PHR-5</text>
<text x="584.8" y="105.1">Pin 4 Function:</text>
<text x="637.2" y="105.1">GND</text>
<text x="114.8" y="110.8">Mating Contacts</text>
<text x="167.2" y="110.8">SPH-002T-P0.5S</text>
<text x="584.8" y="110.6">Pin 5 Function:</text>
<text x="637.2" y="110.6">GND</text>
<text x="584.8" y="116.2">Mating Part Connector:</text>
<text x="637.2" y="116.2">PHR-5</text>
<text x="584.8" y="121.7">Mating Contacts</text>
<text x="637.2" y="121.7">SPH-002T-P0.5S</text>
<text x="114.5" y="159.4">Connector Name:</text>
<text x="166.8" y="159.4">Program Connector 1</text>
<text x="114.5" y="164.9">Manufacturer Part Number:</text>
<text x="166.8" y="164.9">B8B-PH-K-S(LF)(SN)</text>
<text x="114.5" y="170.4">Manufacturer:</text>
<text x="166.8" y="170.4">JST</text>
<text x="114.5" y="176">Pin 1 Function:</text>
<text x="166.8" y="176">3.3V Output</text>
<text x="253.8" y="179.9">Connector Name:</text>
<text x="306.1" y="174.4">Sparkfun QWIIC</text>
<text x="349.5" y="174.7">Notes:</text>
<text x="401.8" y="174.7">Remove R7 and R6 if</text>
<text x="460.8" y="174.3">Version Number</text>
<text x="513.2" y="174.3">V1.0</text>
<text x="513.2" y="179.9">Initial</text>
<text x="532.3" y="174.3">V1.1</text>
<text x="532.3" y="179.9">Moved C8 &amp; C7 to a</text>
<text x="571.4" y="174.3">V1.2</text>
<text x="571.4" y="179.9">Changed name from</text>
<text x="114.5" y="181.5">Pin 2 Function:</text>
<text x="166.8" y="181.5">I2C SCL (3.3V Only)</text>
<text x="253.8" y="185.5">Manufacturer Part Number:</text>
<text x="306.1" y="180.2">Connector</text>
<text x="306.1" y="185.5">BM04B-SRSS-TB(LF)(SN)</text>
<text x="401.8" y="180.5">you want to connect</text>
<text x="513.2" y="185.7">Release</text>
<text x="532.3" y="185.7">different location</text>
<text x="571.4" y="185.7">Open Duco Valve to</text>
<text x="114.5" y="187">Pin 3 Function:</text>
<text x="166.8" y="187">I2C SDA (3.3V Only)</text>
<text x="253.8" y="191">Manufacturer:</text>
<text x="306.1" y="191">JST</text>
<text x="401.8" y="186.1">devices that have their</text>
<text x="401.8" y="191.6">own 3.3V power line.</text>
<text x="460.8" y="191">Change:</text>
<text x="571.4" y="191.3">Open Air Valve</text>
<text x="114.5" y="192.6">Pin 4 Function:</text>
<text x="166.8" y="192.6">GND</text>
<text x="253.8" y="196.6">Pin 1 Function:</text>
<text x="306.1" y="196.6">GND</text>
<text x="401.8" y="197.2">This will disable the 3.3v</text>
<text x="532.3" y="196.5">Changed Pinout from</text>
<text x="114.5" y="198.1">Pin 5 Function:</text>
<text x="114.5" y="203.6">Pin 6 Function:</text>
<text x="166.8" y="198.1">GND</text>
<text x="166.8" y="203.6">UART TxD (3.3V Only)</text>
<text x="253.8" y="202.1">Pin 2 Function:</text>
<text x="306.1" y="202.1">3.3V OUT</text>
<text x="401.8" y="202.7">output from the QWIIC</text>
<text x="532.3" y="202.4">2,54mm header</text>
<text x="114.5" y="209.2">Pin 7 Function:</text>
<text x="166.8" y="209.2">UART RxD (3.3V Only)</text>
<text x="253.8" y="207.6">Pin 3 Function:</text>
<text x="306.1" y="207.6">SDA (3.3V Only)</text>
<text x="401.8" y="208.3">connector preventing</text>
<text x="460.8" y="207.7">Change:</text>
<text x="513.2" y="207.7">-</text>
<text x="532.3" y="207.9">connector</text>
<text x="571.4" y="207.7">-</text>
<text x="114.5" y="214.7">Pin 8 Function:</text>
<text x="166.8" y="214.7">5.0V Output</text>
<text x="253.8" y="213.2">Pin 4 Function:</text>
<text x="306.1" y="213.2">SCL (3.3V Only)</text>
<text x="401.8" y="213.8">damage and shorts.</text>
<text x="532.3" y="213.2">Moved R11 &amp; R10 from</text>
<text x="114.5" y="220.3">Mating Part Connector:</text>
<text x="166.8" y="220.3">PHR-5</text>
<text x="253.8" y="218.7">Mating Part Connector:</text>
<text x="306.1" y="218.7">PHR-5</text>
<text x="532.3" y="219">the bottom of X8 to</text>
<text x="114.5" y="225.8">Mating Contacts</text>
<text x="166.8" y="225.8">SPH-002T-P0.5S</text>
<text x="253.8" y="224.3">Mating Contacts</text>
<text x="306.1" y="224.3">SPH-002T-P0.5S</text>
<text x="460.8" y="224.3">Change:</text>
<text x="513.2" y="224.3">-</text>
<text x="532.3" y="224.6">above the connector</text>
<text x="306.1" y="229.8">The I2C Bus is shared</text>
<text x="306.1" y="235.6">with the sensor 1</text>
<text x="306.1" y="241.1">Connector. Can be used</text>
<text x="306.1" y="246.7">to connect and test</text>
<text x="253.8" y="257.5">Notes:</text>
<text x="306.1" y="252.2">adafruit QWIIC</text>
<text x="306.1" y="257.8">products/sensors</text>
</g>
<g font-size="3.9">
<text x="114.9" y="10.6">Switch:</text>
<text x="167.3" y="10.6">Program Switch</text>
<text x="167.3" y="16.1">Used when</text>
<text x="167.3" y="21.9">programming the</text>
<text x="114.9" y="27.6">Function:</text>
<text x="167.3" y="27.4">Open Air Valve</text>
<text x="114.8" y="35.7">Switch:</text>
<text x="167.1" y="35.7">Reset Switch</text>
<text x="167.1" y="41.2">Used when</text>
<text x="167.1" y="47">programming the</text>
<text x="114.8" y="52.7">Function:</text>
<text x="167.1" y="52.5">Open Air Valve and can</text>
<text x="167.1" y="58">be used to reset the</text>
<text x="114.8" y="117.8">Connector Name:</text>
<text x="167.2" y="117.8">Program Connector 2</text>
<text x="206" y="117.8">V1.0</text>
<text x="225.1" y="117.8">V1.1 &amp; Later</text>
<text x="114.8" y="123.4">Manufacturer Part Number:</text>
<text x="167.2" y="123.4">61300311121</text>
<text x="114.8" y="128.9">Manufacturer:</text>
<text x="167.2" y="128.9">Wurth Electronics</text>
<text x="585.1" y="130.3">Connector Name:</text>
<text x="637.5" y="130.3">Home Swich Input</text>
<text x="114.8" y="134.4">Pin 1 Function:</text>
<text x="167.2" y="134.4">Tx=Warning 3.3V only!</text>
<text x="206" y="134.4">GND</text>
<text x="225.1" y="134.4">Tx</text>
<text x="585.1" y="135.8">Manufacturer Part Number:</text>
<text x="637.5" y="135.8">B2B-XH-A(LF)(SN)</text>
<text x="114.8" y="139.9">Pin 2 Function:</text>
<text x="167.2" y="139.9">Rx=Warning 3.3V only!</text>
<text x="206" y="139.9">Rx</text>
<text x="225.1" y="139.9">Rx</text>
<text x="585.1" y="141.4">Manufacturer:</text>
<text x="637.5" y="141.4">JST</text>
<text x="114.8" y="145.4">Pin 3 Function:</text>
<text x="206" y="145.4">Tx</text>
<text x="225.1" y="145.4">GND</text>
<text x="585.1" y="146.9">Pin 1 Function:</text>
<text x="637.5" y="146.9">3.3V Output</text>
<text x="114.8" y="151">Mating Part Connector:</text>
<text x="167.2" y="151">PHR-5</text>
<text x="585.1" y="152.4">Pin 2 Function:</text>
<text x="637.5" y="152.4">ESP-32 IO</text>
<text x="585.1" y="157.9">Mating Part Connector:</text>
<text x="637.5" y="157.9">XHP-2</text>
<text x="585.1" y="163.4">Mating Contacts</text>
<text x="637.5" y="163.4">SXH-001T-P0.6</text>
</g>
<g font-size="3.5" fill="#feffff">
<text x="500.1" y="151.5">Open Air Valve</text>
<text x="507.5" y="155.7">V1.0</text>
</g>
<g font-size="2.8">
<text x="7.8" y="15.3">Version: A</text>
<text x="7.8" y="18.7">Author: The Flamingo</text>
<text x="7.8" y="22.1">Status: Released</text>
<text x="7.8" y="26.7">Date: 04-11-2022</text>
</g>
</svg>
